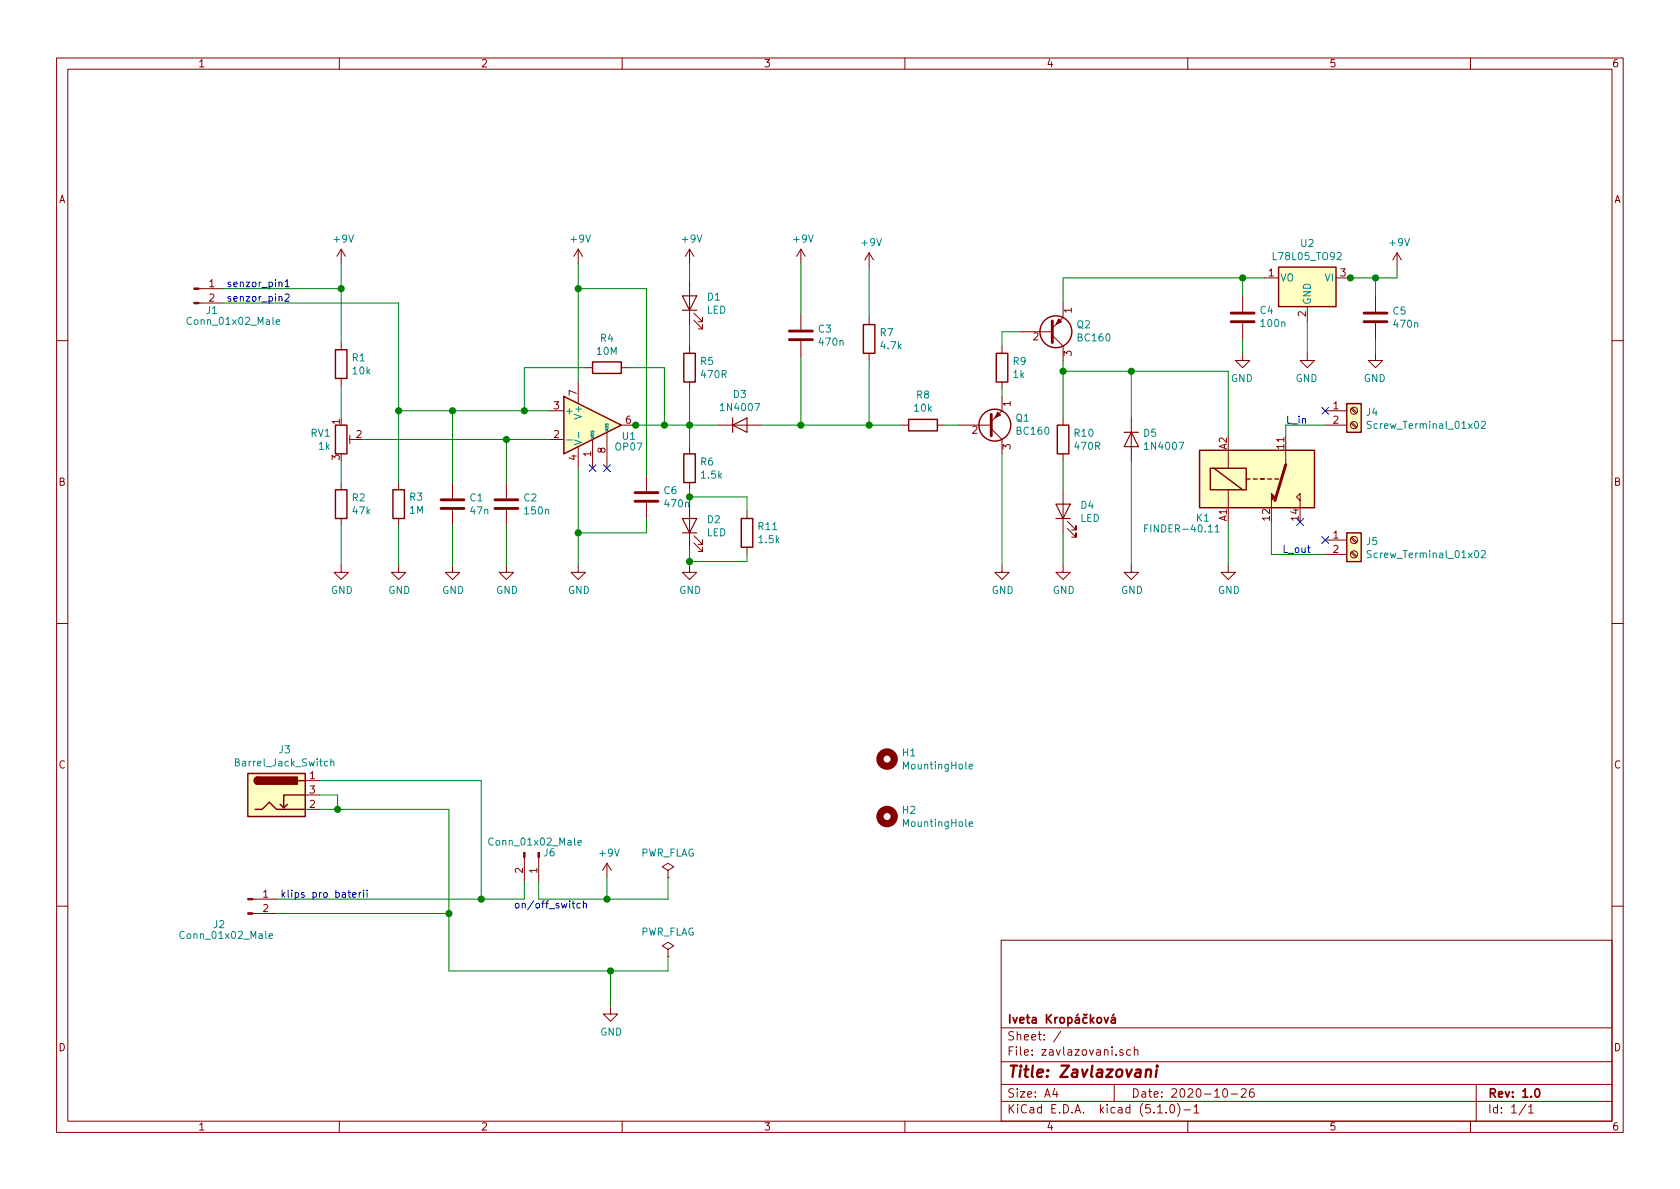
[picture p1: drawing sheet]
<svg xmlns="http://www.w3.org/2000/svg" width="297mm" height="210mm" viewBox="0 0 297 210" stroke-linecap="round" stroke-linejoin="round" font-family="sans-serif">
<g fill="none" stroke="#840000" stroke-width=".18">
<path d="M10 10.3h277v189.9h-277zM12 12.2h273v186.1h-273zM60 10.3v1.9M110 10.3v1.9M160 10.3v1.9M210 10.3v1.9M260 10.3v1.9M35.2 53.6h4.2M35.2 51h4.2M60.3 44.1v2.5M60.3 44.1l-.7 1.2M60.3 44.1l.8 1.2"/>
<path d="M102.2 44.1v2.5M102.2 44.1l-.7 1.2M102.2 44.1l.8 1.2M121.9 44.1v2.5M121.9 49.8v7.6M121.9 44.1l-.7 1.2M121.9 44.1l.8 1.2M122.7 56.6l1.5 1.6v-.8v.8h-.8M122.7 55.4l1.5 1.5v-.8v.8h-.8M141.6 44.1v2.5M141.6 55.5v2.8M141.6 44.1l-.8 1.2"/>
<path d="M141.6 44.1l.8 1.2M153.7 44.7v2.5M153.7 56.1v1.3M153.7 44.7l-.8 1.3M153.7 44.7l.7 1.3M180.3 58.7h5.8M186.1 59.3l1.9 1.9v2.5M188 53.6v2.5l-1.9 1.9M219.7 52.3v2.8M219.7 57.1v2.8M223.5 49.1h2.6M231.1 54.2v2.6"/>
<path d="M236.2 49.1h2.6M243.2 52.3v2.8M243.2 57.1v2.8M247 44.7l-.7 1.3M247 44.7v2.5M247 44.7l.8 1.3M10 60.2h2M60.3 60.6v1.2M60.3 66.9v1.3M61.8 77.7h1.1M61.8 77v1.5M97.2 77.7h2.5"/>
<path d="M97.2 72.6h2.5M102.2 67.6v3.8M102.2 79v3.8M103.5 65h1.3M104.8 77.7v5.1M107.3 76.4v6.4M109.9 75.2h2.5M109.9 65h1.2M121.9 61.2v1.3M121.9 67.6v1.2M121.9 79v1.3M127 75.2h7.6"/>
<path d="M141.6 60.3v2.8M153.7 62.5v1.2M159.4 75.2h1.3M165.7 75.2h1.3M169.5 75.2h5.8M175.3 75.8l1.9 1.9v2.6M177.2 70.1v2.5l-1.9 1.9M177.2 61.2v1.3M177.2 67.6v1.2M188 73.9v1.3M200 73.9v7.6M217.2 79.6v3.2"/>
<path d="M219.7 62.5v1.2h-1.3l1.3 1.3 1.3-1.3h-1.3M227.3 79.6v2.6M231.1 62.5v1.2h-1.2l1.2 1.3 1.3-1.3h-1.3M234.3 72.6h3.8M234.3 75.2h3.8M238.9 74.8l.8 .9M238.9 72.3l.8 .8M239 74.7l.9 .8M239 72.1l.9 .9M243.2 62.5v1.2h-1.3l1.3 1.3 1.3-1.3h-1.3M285 60.2h2M60.3 99.9v1.3h1.3l-1.3 1.3-1.2-1.3h1.2"/>
<path d="M60.3 85.3v1.3M60.3 91.7v1.3M70.5 99.9v1.3h1.3l-1.3 1.3-1.3-1.3h1.3M70.5 85.3v1.3M70.5 91.7v1.3M80 99.9v1.3h1.3l-1.3 1.3-1.3-1.3h1.3M80 85.3v2.8M80 90.2v2.8M89.5 99.9v1.3h1.3l-1.3 1.3-1.2-1.3h1.2M89.5 85.3v2.8M89.5 90.2v2.8M102.2 99.9v1.3h1.3l-1.3 1.3-1.2-1.3h1.2"/>
<path d="M114.3 84.1v2.8M114.3 88.9v2.8M121.9 99.9v1.3h1.3l-1.3 1.3-1.3-1.3h1.3M121.9 85.3v1.3M121.9 89.1v7.7M122.7 96l1.5 1.5v-.7v.7h-.8M122.7 94.7l1.5 1.6v-.8v.8h-.8M132.1 90.4v1.3M132.1 96.8v1.2M177.2 99.9v1.3h1.2l-1.2 1.3-1.3-1.3h1.3M188 99.9v1.3h1.2l-1.2 1.3-1.3-1.3h1.3M188 80.3v1.2"/>
<path d="M188 86.6v7.6M188.7 93.5l1.5 1.5v-.8v.8h-.7M188.7 92.2l1.5 1.5v-.7v.7h-.7M200 99.9v1.3h1.3l-1.3 1.3-1.2-1.3h1.2M217.2 99.9v1.3h1.2l-1.2 1.3-1.3-1.3h1.3M217.2 86.6v3.2M224.8 88.5v1.3M229.2 87.9l.7-.7v1.3zM229.9 88.5v1.3M234.3 95.5h3.8M234.3 98h3.8M238.9 97.7l.8 .8"/>
<path d="M238.9 95.2l.8 .8M239 97.5l.9 .9M239 95l.9 .8M10 110.3h2M285 110.3h2M54 138h2.5M44.7 159h4.2M54 143.1h2.5M54 140.6h2.5M92.7 151.6v4.2M95.2 151.6v4.2M107.3 152.6v2.6"/>
<path d="M107.3 152.6l-.7 1.3M107.3 152.6l.8 1.3M118.1 153.9l1-.6-1-.7-1 .7 1 .6v1.3M118.1 155.2h.1M10 160.2h2M44.7 161.5h4.2M107.9 178v1.3h1.3l-1.3 1.3-1.2-1.3h1.2M118.1 167.9l1-.6-1-.7-1 .7 1 .6v1.3M118.1 169.2h.1M177 166.3h108v32h-108zM285 160.2h2M60 198.3v1.9"/>
<path d="M110 198.3v1.9M160 198.3v1.9M177 194.8h108M177 191.8h108M177 187.8h108M177 181.8h108M186.5 192.5l-.4 1h1M186.8 193v1M187.6 182.3l-1.3 2M197 191.8v3M198.6 185.7a.37 .37 0 0 0-.6 .1v.2l.6 .2v.1l-.2 .3-.4-.1M199.9 185.7l-.4-.1-.3 .3 .1 .6 .2 .1 .4-.1"/>
<path d="M200.6 185.7a.37 .37 0 0 1 .6 .1v.8M200.6 185.1v1.5M204.7 196.8h.8M206.2 196.7v.1M207 195.4l.3-.1a.94 .94 0 0 1 0 1.5 .82 .82 0 0 1-.3-1.4zM208.2 195.1a1.71 1.71 0 0 1 0 2.3M209.3 196.3h1.2M210 198.3v1.9M211.1 195.8l.4-.5v1.5M211.1 196.8h.9M216.3 192.7l.4-.2a.94 .94 0 0 1 0 1.5 .79 .79 0 0 1-.4-1.3zM217.7 193.5h1.1"/>
<path d="M219.5 192.7l.2-.2h.3l.3 .2v.3v.2l-.9 .8h.9M221.6 192.5a.59 .59 0 0 0-.7 .7l.1 .7 .2 .1 .5-.1 .1-.5-.2-.2-.4-.1-.3 .3M260 198.3v1.9M261 191.8v6.5M269.8 195.2l-1.2 2M270.3 195.8l.4-.5v1.5M270.3 196.8h.8"/>
<circle cx="239.4" cy="75.2" r=".63"/>
<circle cx="239.4" cy="72.6" r=".63"/>
<circle cx="239.4" cy="98" r=".63"/>
<circle cx="239.4" cy="95.5" r=".63"/>
</g>
<path d="M195.2 179.9l.4 1 .4-1M197 179.3l-.3 .3M196.5 180h.6l.1 .9M197.2 180.3l-.5 .1-.2 .2v.2l.2 .1 .5-.1M271.5 192.7l.2-.2a.81 .81 0 0 1 .6 .6 .81 .81 0 0 1-.3 .8l-.1 .1a.79 .79 0 0 1-.4-1.3z" fill="none" stroke="#840000" stroke-width=".3"/>
<path d="M202.7 189.3a.5 .5 0 0 1 .8 .1l-.1 1M202.7 189.1l-.2 1.3M204.5 189.1l-.2 1.3M204.6 188.4v.2l.1-.1-.1-.1v.2" fill="none" stroke="#840000" stroke-width=".41"/>
<g fill="#ffffc2" stroke="#ffffc2" stroke-width=".18">
<path d="M99.7 70.1l10.2 5.1-10.2 5.1z"/>
<path d="M226.1 47.2h10.1v7h-10.1z"/>
<path d="M212.1 79.6h20.3v10.2h-20.3z"/>
<path d="M43.8 136.8h10.2v7.6h-10.2z"/>
<path d="M238.1 71.4h2.6v5h-2.6z"/>
<path d="M238.1 94.2h2.6v5.1h-2.6z"/>
</g>
<g fill="none" stroke="#840000" stroke-width=".25">
<path d="M152.7 57.4h2v5.1h-2zM226.1 47.2h10.1v7h-10.1zM59.3 61.8h2v5.1h-2zM59.3 75.2h2v5.1h-2zM99.7 70.1l10.2 5.1-10.2 5.1zM104.8 64h5.1v2h-5.1zM120.9 62.5h2v5.1h-2zM160.7 74.2h5v2h-5zM176.1 62.5h2.1v5.1h-2.1zM186.9 75.2h2.1v5.1h-2.1zM212.1 79.6h20.3v10.2h-20.3zM238.1 71.4h2.6v5h-2.6z"/>
<path d="M59.3 86.6h2v5.1h-2zM69.5 86.6h2v5.1h-2zM120.9 80.3h2v5h-2zM131.1 91.7h2v5.1h-2zM214 82.8h6.3v3.8h-6.3zM214.6 82.8l5.1 3.8M220.3 84.7h.7M221.6 84.7h.6M222.9 84.7h.6M224.2 84.7h.6M225.4 84.7h.7M238.1 94.2h2.6v5.1h-2.6z"/>
<path d="M43.8 136.8h10.2v7.6h-10.2zM45.6 137.4a.63 .63 0 0 0-.6 .6 .63 .63 0 0 0 .6 .7M52.7 138h1.3M45.1 143.1h1.3l1.2-1.2 1.3 1.2h5.1M50.8 142.2l-.6 .7M54 140.6h-3.8v2.3l-.7-.7"/>
<circle cx="186.7" cy="58.7" r="2.82"/>
<circle cx="175.9" cy="75.2" r="2.82"/>
</g>
<g fill="none" stroke="#008484" stroke-width=".18">
<path d="M48.8 56.9l.7-.1-.1-.2-.4-.1-.2 .2 .1 .6h.5M100.2 77.8h1M101.5 77.8l1.3 .4-1.3 .5M102.3 76.4v1M242.4 74.6l-.4-.1-.2 .1v.5l.6 .2v.2l-.2 .3-.5-.1M261.9 74.6l.5-.1 .2 .3v.3l-.8 .7h.8M202.4 93.4h.4M203 92.8h-.6v1.3M214.9 93.2l.3-.4v1.3M214.9 94.1h.7M242.4 97.4h-.4l-.2 .1v.4l.6 .2v.3l-.2 .2h-.5M261.9 97.5l.5-.1 .2 .3v.2l-.8 .7h.8"/>
<path d="M58.5 134.7l.2-.1 .3 .1v.8M58.5 134.2v1.3M171.3 135.6l.7-.1-.1-.3-.3-.1-.3 .2 .1 .6h.5M102.2 149l.6-.1-.1-.2-.3-.1-.2 .2 .1 .6h.4M171.3 145.7l.7-.1-.1-.2-.3-.1-.3 .2 .1 .6h.5M47.6 165.5l.6-.1-.1-.2-.3-.1-.2 .2 .1 .6h.4"/>
</g>
<g fill="none" stroke="#840000" stroke-width=".51">
<path d="M139.6 58.5h4M186.1 56.8v3.8M217.7 55.4h4M217.7 56.9h4M241.2 55.4h4M241.2 56.9h4M139.6 60.1h4M175.3 73.3v3.8M78 89.9h4M78 88.4h4M87.5 89.9h4.1M87.5 88.4h4.1"/>
<path d="M112.3 88.6h4M112.3 87.1h4M227.3 82.2l-1.9 6.3"/>
</g>
<path d="M120.6 52.3h2.6l-1.3 2.6zM120.6 54.9h2.6M129.5 75.2l2.6-1.3v2.5zM129.5 73.9v2.5M198.8 76.4h2.5M200 76.4l1.3 2.6h-2.5zM120.6 91.7h2.6l-1.3 2.5zM120.6 94.2h2.6M186.7 89.1h2.5l-1.2 2.6zM186.7 91.7h2.5" fill="none" stroke="#840000" stroke-width=".2"/>
<g fill="none" stroke="#008400" stroke-width=".18">
<path d="M39.4 53.6h31.1v31.7M39.4 51h20.9M60.3 46.6v14M102.2 46.6v21M102.2 51h12.1v33.1M121.9 46.6v3.2M121.9 57.4v3.8M141.6 46.6v8.9M153.7 47.2v8.9M180.3 58.7h-3.1v2.5M219.7 49.1v3.2M219.7 59.9v2.6"/>
<path d="M223.5 49.1h-35.5v4.5M231.1 56.8v5.7M243.2 49.1v3.2M243.2 59.9v2.6M247 47.2v1.9h-8.9M60.3 68.2v5.7M64.1 77.7h33.1M70.5 72.6h26.7M80 72.6v12.7M89.5 77.7v7.6M103.5 65h-10.8v7.6M111.1 65h6.4v10.2"/>
<path d="M111.8 75.2h15.2M121.9 68.8v10.2M134.6 75.2h24.8M141.6 63.1v12.1M153.7 63.7v11.5M167 75.2h2.5M177.2 68.8v1.3M188 65.7h29.2v11.4M188 63.7v10.2M200 65.7v8.2M234.3 75.2h-7v1.9M60.3 81.5v3.8"/>
<path d="M60.3 93v6.9M70.5 93v6.9M80 93v6.9M89.5 93v6.9M102.2 82.8v17.1M114.3 91.7v2.5h-12.1M121.9 86.6v1.3h10.2v2.5M121.9 96.8v3.1M132.1 98v1.3h-10.2M177.2 80.3v19.6M188 81.5v5.1M188 94.2v5.7"/>
<path d="M200 81.5v18.4M217.2 92.3v7.6M224.8 92.3v5.7h9.5M56.5 138h28.6v21M56.5 143.1h22.9v28.6h38.7v-2.5M56.5 140.6h3.2v2.5M92.7 155.8v3.2h-43.8M107.3 155.2v3.8M118.1 155.2v3.8h-22.9v-3.2M48.9 161.5h30.5M107.9 171.7v6.3"/>
</g>
<g fill="#008400" stroke="#008400" stroke-width=".25">
<circle cx="121.9" cy="75.2" r=".51"/>
<circle cx="112.4" cy="75.2" r=".51"/>
<circle cx="141.6" cy="75.2" r=".51"/>
<circle cx="80" cy="72.6" r=".51"/>
<circle cx="153.7" cy="75.2" r=".51"/>
<circle cx="89.5" cy="77.7" r=".51"/>
<circle cx="92.7" cy="72.6" r=".51"/>
<circle cx="117.5" cy="75.2" r=".51"/>
<circle cx="60.3" cy="51" r=".51"/>
<circle cx="70.5" cy="72.6" r=".51"/>
<circle cx="107.3" cy="159" r=".51"/>
<circle cx="108" cy="171.7" r=".51"/>
<circle cx="85.1" cy="159" r=".51"/>
<circle cx="79.4" cy="161.5" r=".51"/>
<circle cx="200" cy="65.7" r=".51"/>
<circle cx="188" cy="65.7" r=".51"/>
<circle cx="219.7" cy="49.1" r=".51"/>
<circle cx="243.2" cy="49.1" r=".51"/>
<circle cx="238.8" cy="49.1" r=".51"/>
<circle cx="102.2" cy="94.2" r=".51"/>
<circle cx="102.2" cy="51" r=".51"/>
<circle cx="59.7" cy="143.1" r=".51"/>
<circle cx="121.9" cy="87.9" r=".51"/>
<circle cx="121.9" cy="99.3" r=".51"/>
</g>
<g fill="#840000" stroke="#840000" stroke-width=".18">
<path d="M224.8 87.2l.6 .7-.6 .6z"/>
<path d="M34.3 53.5h.9v.2h-.9z"/>
<path d="M34.3 50.9h.9v.3h-.9z"/>
<path d="M43.8 161.4h.9v.3h-.9z"/>
<path d="M43.8 158.9h.9v.2h-.9z"/>
<path d="M176.4 72.9l.5 .5-1 .5z"/>
<path d="M187.2 56.4l.5 .5-1 .5z"/>
<path d="M92.6 150.7h.2v.9h-.2z"/>
<path d="M95.1 150.7h.3v.9h-.3z"/>
</g>
<path d="M233.7 72l1.2 1.2M234.9 72l-1.2 1.2M104.2 82.2l1.2 1.2M105.4 82.2l-1.2 1.2M106.7 82.2l1.2 1.2M107.9 82.2l-1.2 1.2M229.3 91.7l1.2 1.2M230.5 91.7l-1.2 1.2M233.7 94.9l1.2 1.2M234.9 94.9l-1.2 1.2" fill="none" stroke="#000084" stroke-width=".18"/>
<g fill="none" stroke="#0000c2" stroke-width=".18">
<path d="M50.4 49.8l.4-.4v1.3M50.4 52.1l.5-.1 .2 .3v.2l-.8 .8h.8M50.4 50.7h.7M61.5 157.8h.5M61.7 157.4v1.1l.3 .2M62.4 158.2l.6-.1-.1-.2-.4-.1-.1 .2v.6h.5M63.5 157.8v.9M63.9 157.8l-.4 .3M64.3 157.4v.1M64.3 157.8v.9M64.9 157.4v.1M64.9 157.8v.9"/>
<path d="M102.6 159.8l-.4-.1-.2 .3 .1 .5h.5M103.1 159.9l.2-.2 .3 .1 .1 .8M103.1 159.3v1.3"/>
</g>
<g fill="#840000" stroke="#840000" stroke-width=".25">
<path d="M45.1 137.6l.5-.2v1.3a.64 .64 0 0 1-.6-.4 .64 .64 0 0 1 .1-.7z"/>
<path d="M45.6 137.4h7v1.3h-7z"/>
</g>
<g fill="none" stroke="#840000" stroke-width="1.3">
<circle cx="156.8" cy="134.2" r="1.27"/>
<circle cx="156.8" cy="144.4" r="1.27"/>
</g>
<text font-size="2.8" fill="#840000" x="178" y="190.5">Title: Zavlazovani</text>
<g font-size="2.1" fill="#840000">
<text x="178" y="184">Sheet: /</text>
<text x="178" y="181">Iveta Kropáková</text>
<text x="178" y="186.7">File: zavlazovani.sch</text>
<text x="178" y="196.9">KiCad E.D.A. kicad (5.1.0)-1</text>
<text x="178" y="194.1">Size: A4</text>
<text x="200" y="194.1">Date: 2020-10-26</text>
<text x="263" y="194.1">Rev: 1.0</text>
<text x="263" y="196.9">Id: 1/1</text>
</g>
<g font-size="1.8" fill="#840000">
<text x="35" y="11.9">1</text>
<text x="85" y="11.9">2</text>
<text x="135" y="11.9">3</text>
<text x="185" y="11.9">4</text>
<text x="235" y="11.9">5</text>
<text x="285" y="11.9">6</text>
<text x="10.4" y="35.9">A</text>
<text x="285.4" y="35.9">A</text>
<text x="37" y="50.8">1</text>
<text x="37" y="53.3">2</text>
<text x="224.3" y="48.9">1</text>
<text x="237" y="48.9">3</text>
<text x="189.5" y="55.3" transform="rotate(-90 189.5 55.3)">1</text>
<text x="230.9" y="56" transform="rotate(-90 230.9 56)">2</text>
<text x="182.7" y="60.2">2</text>
<text x="189.5" y="63" transform="rotate(-90 189.5 63)">3</text>
<text x="102" y="69.9" transform="rotate(-90 102 69.9)">7</text>
<text x="178.7" y="71.9" transform="rotate(-90 178.7 71.9)">1</text>
<text x="60.1" y="75" transform="rotate(-90 60.1 75)">1</text>
<text x="63" y="77.5">2</text>
<text x="97.9" y="77.5">2</text>
<text x="97.9" y="72.4">3</text>
<text x="110.6" y="74.9">6</text>
<text x="171.9" y="76.7">2</text>
<text x="235.7" y="72.4">1</text>
<text x="235.7" y="74.9">2</text>
<text x="60.1" y="81.4" transform="rotate(-90 60.1 81.4)">3</text>
<text x="102" y="81.4" transform="rotate(-90 102 81.4)">4</text>
<text x="104.5" y="80.7" transform="rotate(-90 104.5 80.7)">1</text>
<text x="107.1" y="80.1" transform="rotate(-90 107.1 80.1)">8</text>
<text x="178.7" y="79.5" transform="rotate(-90 178.7 79.5)">3</text>
<text x="216.9" y="79.5" transform="rotate(-90 216.9 79.5)">A2</text>
<text x="227.1" y="79.3" transform="rotate(-90 227.1 79.3)">11</text>
<text x="10.4" y="85.9">B</text>
<text x="285.4" y="85.9">B</text>
<text x="216.9" y="92.2" transform="rotate(-90 216.9 92.2)">A1</text>
<text x="224.5" y="92" transform="rotate(-90 224.5 92)">12</text>
<text x="229.6" y="92" transform="rotate(-90 229.6 92)">14</text>
<text x="235.7" y="95.2">1</text>
<text x="235.7" y="97.8">2</text>
<text x="10.4" y="135.9">C</text>
<text x="54.8" y="137.8">1</text>
<text x="285.4" y="135.9">C</text>
<text x="54.8" y="142.9">2</text>
<text x="54.8" y="140.3">3</text>
<text x="92.5" y="154.4" transform="rotate(-90 92.5 154.4)">2</text>
<text x="95" y="154.4" transform="rotate(-90 95 154.4)">1</text>
<text x="46.5" y="158.7">1</text>
<text x="46.5" y="161.3">2</text>
<text x="10.4" y="185.9">D</text>
<text x="285.4" y="185.9">D</text>
<text x="35" y="199.9">1</text>
<text x="85" y="199.9">2</text>
<text x="135" y="199.9">3</text>
<text x="185" y="199.9">4</text>
<text x="235" y="199.9">5</text>
<text x="285" y="199.9">6</text>
</g>
<g font-size="1.8" fill="#008484">
<text x="59.1" y="42.9">+9V</text>
<text x="101" y="42.9">+9V</text>
<text x="120.7" y="42.9">+9V</text>
<text x="140.4" y="42.9">+9V</text>
<text x="152.5" y="43.5">+9V</text>
<text x="225.4" y="46">L78L05_TO92</text>
<text x="230" y="43.7">U2</text>
<text x="245.8" y="43.5">+9V</text>
<text x="125.1" y="53.2">D1</text>
<text x="226.3" y="49.8">VO</text>
<text x="231.8" y="54" transform="rotate(-90 231.8 54)">GND</text>
<text x="234.3" y="49.8">VI</text>
<text x="33.6" y="57.4">Conn_01x02_Male</text>
<text x="36.5" y="55.5">J1</text>
<text x="124.9" y="55.5">LED</text>
<text x="144.7" y="58.8">C3</text>
<text x="155.7" y="59.5">R7</text>
<text x="190.4" y="58.1">Q2</text>
<text x="222.8" y="55.5">C4</text>
<text x="223.1" y="57.8">100n</text>
<text x="246.3" y="55.6">C5</text>
<text x="246.6" y="58">470n</text>
<text x="62.3" y="63.9">R1</text>
<text x="105.6" y="62.8">10M</text>
<text x="106.2" y="60.4">R4</text>
<text x="123.9" y="64.5">R5</text>
<text x="145" y="61.1">470n</text>
<text x="155.8" y="61.8">4.7k</text>
<text x="179.1" y="64.5">R9</text>
<text x="190.7" y="60.4">BC160</text>
<text x="62.4" y="66.2">10k</text>
<text x="124.1" y="66.8">470R</text>
<text x="129.7" y="70.4">D3</text>
<text x="162.1" y="70.5">R8</text>
<text x="179.2" y="66.8">1k</text>
<text x="217.6" y="67.6">GND</text>
<text x="229.1" y="67.6">GND</text>
<text x="241.1" y="67.6">GND</text>
<text x="55" y="77.2">RV1</text>
<text x="99.8" y="73.3">+</text>
<text x="102.9" y="73.7" transform="rotate(-90 102.9 73.7)">V+</text>
<text x="110.1" y="77.8">U1</text>
<text x="127.7" y="72.7">1N4007</text>
<text x="161.7" y="72.8">10k</text>
<text x="179.7" y="74.6">Q1</text>
<text x="179.9" y="76.9">BC160</text>
<text x="190" y="77.2">R10</text>
<text x="202.2" y="77.2">D5</text>
<text x="241.6" y="73.5">J4</text>
<text x="242.5" y="75.8">Screw_Terminal_01x02</text>
<text x="56.4" y="79.5">1k</text>
<text x="108.9" y="79.7">OP07</text>
<text x="123.9" y="82.3">R6</text>
<text x="190.1" y="79.5">470R</text>
<text x="202.7" y="79.5">1N4007</text>
<text x="62.3" y="88.7">R2</text>
<text x="72.5" y="88.5">R3</text>
<text x="83.1" y="88.7">C1</text>
<text x="92.7" y="88.7">C2</text>
<text x="117.4" y="87.4">C6</text>
<text x="124.1" y="84.6">1.5k</text>
<text x="191.1" y="90">D4</text>
<text x="62.4" y="91">47k</text>
<text x="72.4" y="90.9">1M</text>
<text x="83.3" y="91">47n</text>
<text x="92.9" y="91">150n</text>
<text x="124.9" y="94.8">LED</text>
<text x="125.1" y="92.5">D2</text>
<text x="134.1" y="93.7">R11</text>
<text x="191" y="92.3">LED</text>
<text x="203.2" y="94.2">FINDER-40.11</text>
<text x="211.6" y="92.2">K1</text>
<text x="134.2" y="96.1">1.5k</text>
<text x="241.6" y="96.4">J5</text>
<text x="242.5" y="98.7">Screw_Terminal_01x02</text>
<text x="58.5" y="105">GND</text>
<text x="68.7" y="105">GND</text>
<text x="78.2" y="105">GND</text>
<text x="87.7" y="105">GND</text>
<text x="100.4" y="105">GND</text>
<text x="120.1" y="105">GND</text>
<text x="175.3" y="105">GND</text>
<text x="186.1" y="105">GND</text>
<text x="198.2" y="105">GND</text>
<text x="215.3" y="105">GND</text>
<text x="42" y="135.5">Barrel_Jack_Switch</text>
<text x="49.4" y="133.2">J3</text>
<text x="159.6" y="133.8">H1</text>
<text x="159.9" y="136.1">MountingHole</text>
<text x="159.6" y="143.9">H2</text>
<text x="86.9" y="149.5">Conn_01x02_Male</text>
<text x="159.9" y="146.2">MountingHole</text>
<text x="96.2" y="151.4">J6</text>
<text x="106.1" y="151.5">+9V</text>
<text x="113.2" y="151.5">PWR_FLAG</text>
<text x="32.3" y="166">Conn_01x02_Male</text>
<text x="37.8" y="164.1">J2</text>
<text x="113.2" y="165.4">PWR_FLAG</text>
<text x="106.1" y="183.1">GND</text>
</g>
<g font-size="1.8" fill="#0000c2">
<text x="40" y="50.8">senzor_pin1</text>
<text x="40" y="53.3">senzor_pin2</text>
<text x="227.3" y="74.9">L_in</text>
<text x="226.7" y="97.8">L_out</text>
<text x="49.5" y="158.7">klips pro baterii</text>
<text x="90.8" y="160.6">on/off_switch</text>
</g>
<text font-size="1.8" fill="#008400" x="117.7" y="89.7">470n</text>
<g font-size=".7" fill="#008484">
<text x="105" y="77.6" transform="rotate(-90 105 77.6)">VOS</text>
<text x="107.6" y="76.3" transform="rotate(-90 107.6 76.3)">VOS</text>
</g>
</svg>
